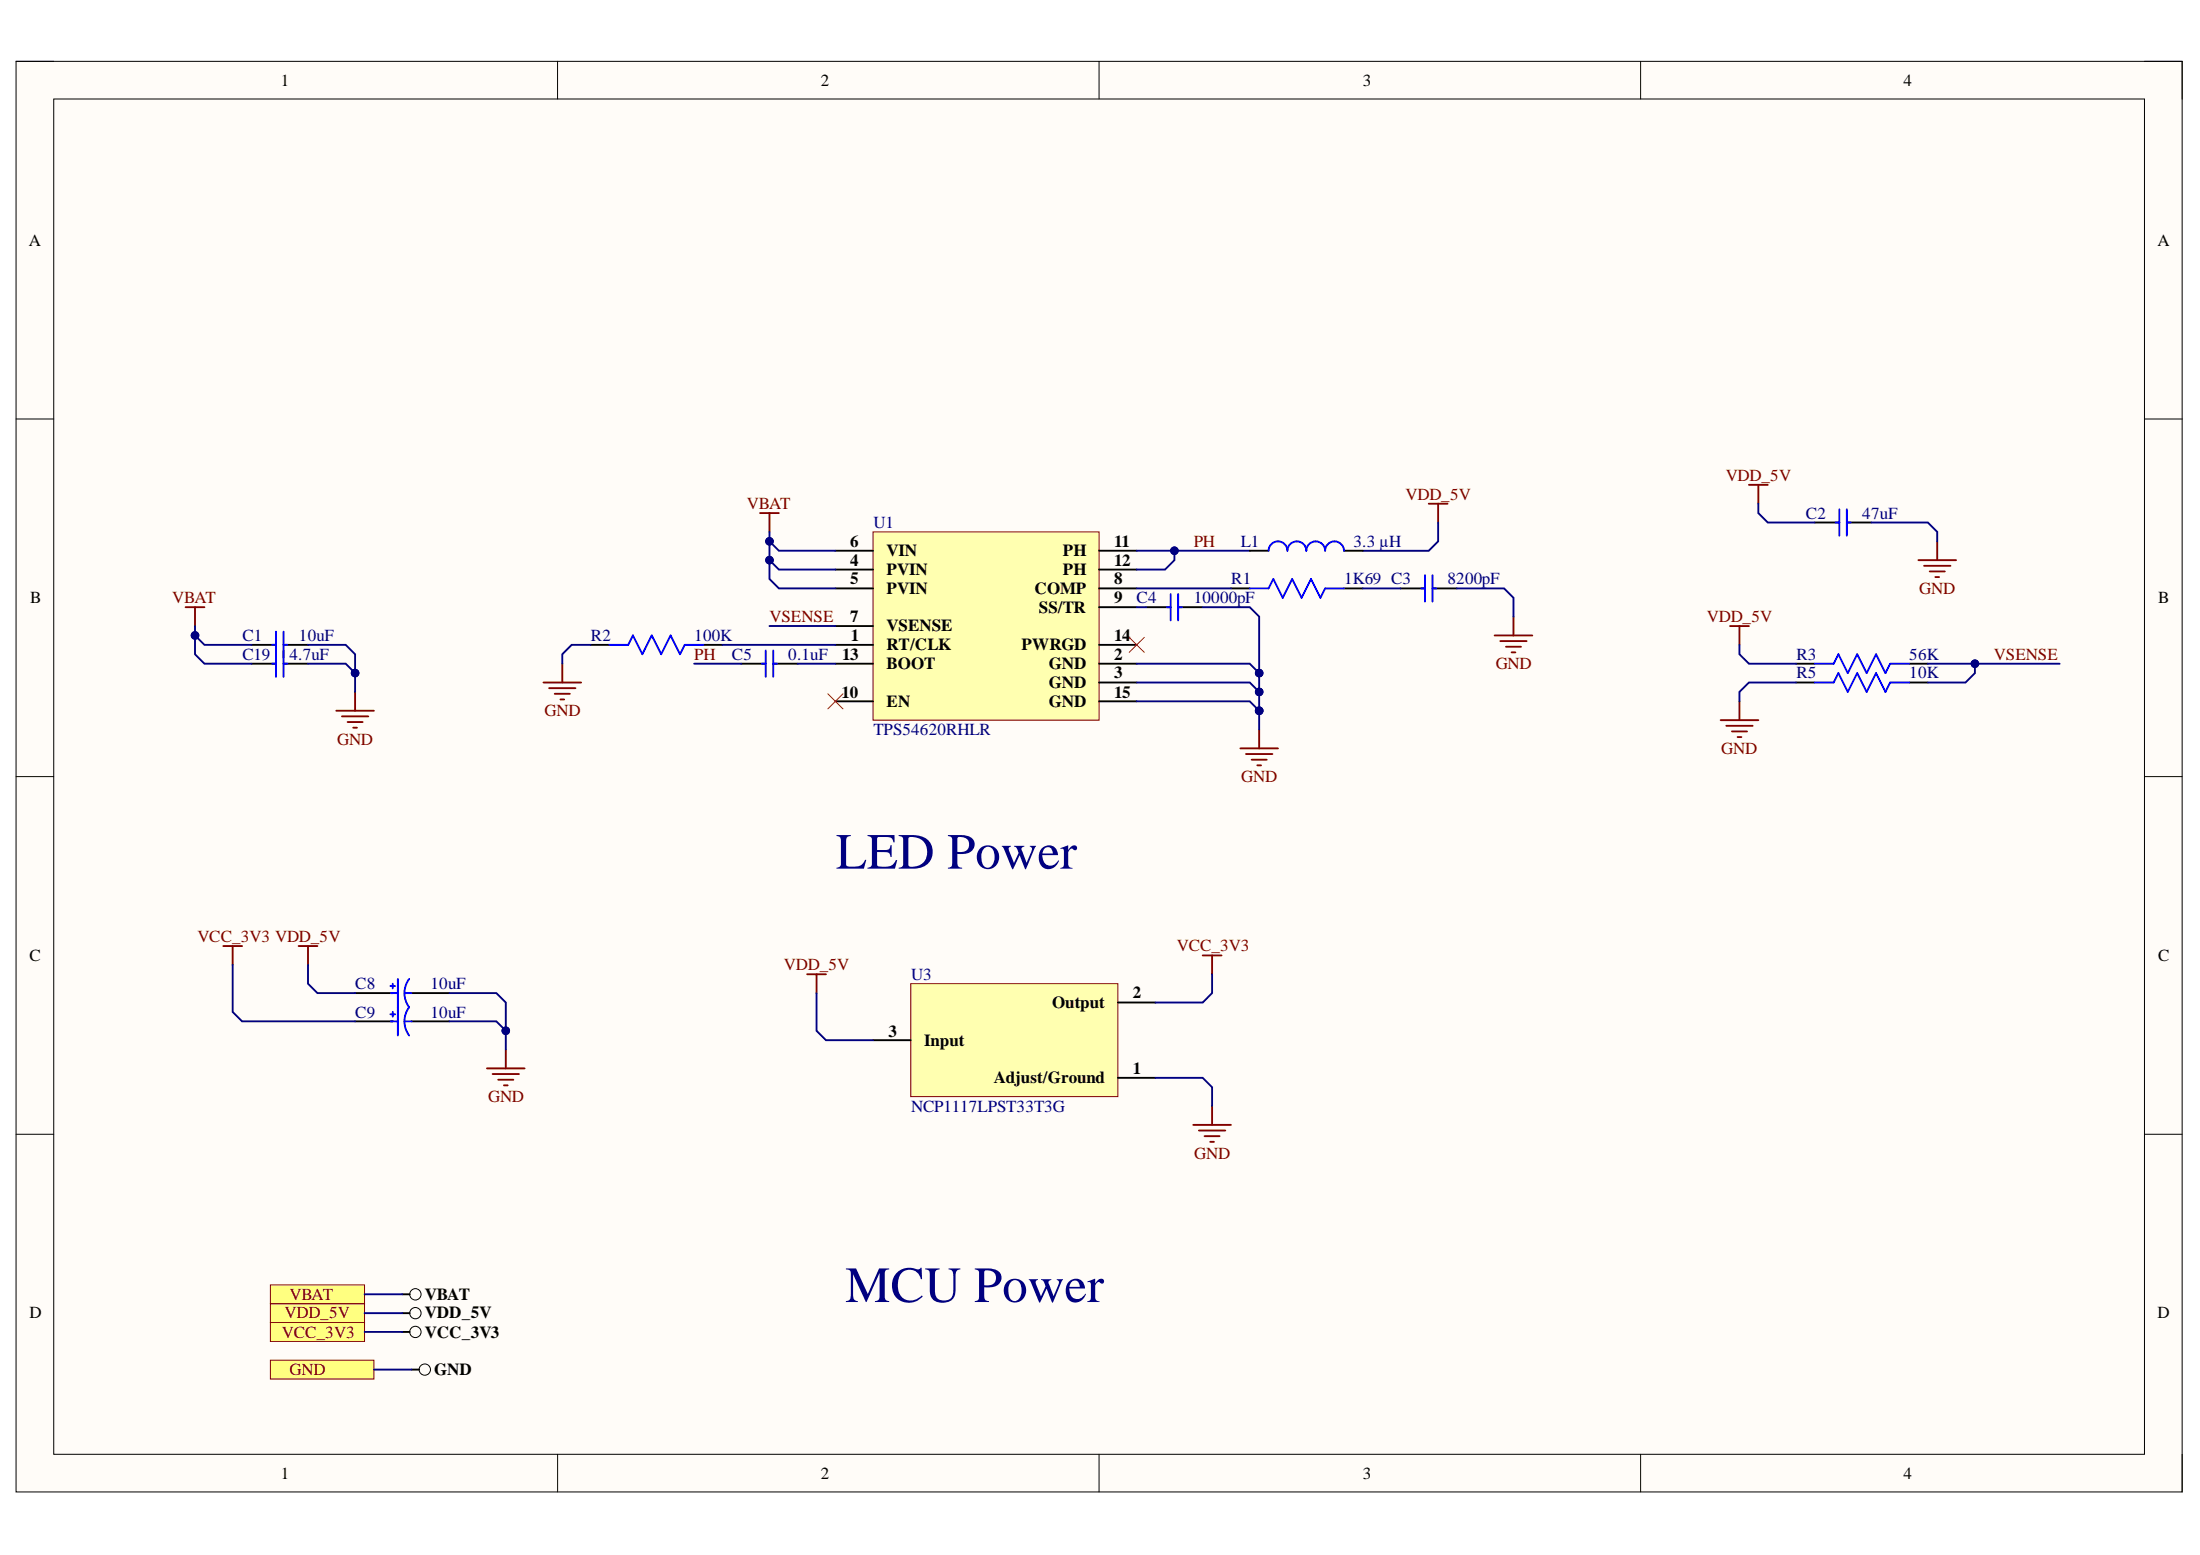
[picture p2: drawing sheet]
<svg xmlns="http://www.w3.org/2000/svg" width="297mm" height="210mm" viewBox="0 0 297 210" stroke-linecap="round" stroke-linejoin="round" font-family="sans-serif">
<path d="M2.2 8.3h292.4v193.1h-292.4z" fill-rule="evenodd" fill="#fffcf8"/>
<path d="M2.2 8.3h292.4v193.1h-292.4z" fill="none" stroke="#000" stroke-width=".14"/>
<path d="M7.3 13.4h282.2v182.9h-282.2z" fill-rule="evenodd" fill="#fffcf8"/>
<g fill="none" stroke="#000" stroke-width=".14">
<path d="M2.2 8.3h5.1M7.3 13.4h282.2v182.9h-282.2zM75.3 8.3v5.1M148.4 8.3v5.1M221.5 8.3v5.1M289.5 8.3h5.1v5.1M2.2 56.6h5.1M289.5 56.6h5.1M2.2 104.8h5.1M289.5 104.8h5.1M2.2 153.1h5.1M289.5 153.1h5.1"/>
<path d="M75.3 196.3v5.1M148.4 196.3v5.1M221.5 196.3v5.1M294.6 196.3v5.1"/>
</g>
<path d="M123 132.8h27.9v15.2h-27.9z" fill-rule="evenodd" fill="#ffffb0"/>
<path d="M123 132.8h27.9v15.2h-27.9z" fill="none" stroke="#800000" stroke-width=".14"/>
<path d="M150.9 135.3h5.1M117.9 140.4h5.1M150.9 145.5h5.1" fill="none" stroke="#000" stroke-width=".25"/>
<g fill="none" stroke="#800000" stroke-width=".25">
<path d="M30.1 127.7h2.6M31.4 127.7v2.5M40.3 127.7h2.6M41.6 127.7v2.5M109 131.5h2.5M110.2 131.5v2.6M162.4 129h2.5M163.7 129v2.5M65.7 144.2h5.1M66.5 145h3.6M67.3 145.7h2M68 146.5h.5"/>
<path d="M68.3 141.7v2.5M161.1 151.8h5.1M161.9 152.6h3.5M162.6 153.4h2.1M163.4 154.1h.5M163.7 149.3v2.5"/>
</g>
<path d="M117.9 71.8h30.5v25.4h-30.5z" fill-rule="evenodd" fill="#ffffb0"/>
<path d="M117.9 71.8h30.5v25.4h-30.5z" fill="none" stroke="#800000" stroke-width=".14"/>
<g fill="none" stroke="#000" stroke-width=".25">
<path d="M112.8 76.9h5.1M112.8 79.4h5.1M112.8 74.3h5.1M148.4 76.9h5.1M148.4 79.4h5.1M148.4 74.3h5.1M166.2 79.4h2.5M181.5 79.4h2.5M245 70.5h3.3M249.4 70.5h3.3M34 87h3.3M38.3 87h3.3"/>
<path d="M79.7 87h2.6M95 87h2.5M100.1 89.6h3.3M104.4 89.6h3.3M112.8 87h5.1M112.8 89.6h5.1M112.8 84.5h5.1M112.8 94.7h5.1M148.4 87h5.1M148.4 89.6h5.1M148.4 92.1h5.1M148.4 82h5.1"/>
<path d="M148.4 94.7h5.1M154.8 82h3.3M159.1 82h3.3M242.5 89.6h2.5M242.5 92.1h2.5M257.8 89.6h2.5M257.8 92.1h2.5"/>
</g>
<g fill="none" stroke="#800000" stroke-width=".25">
<path d="M102.6 69.3h2.6M103.9 69.3v2.5M192.9 68h2.5M194.2 68v2.5M236.1 65.4h2.6M237.4 65.4v2.6M259 75.6h5.1M259.8 76.4h3.5M260.5 77.1h2.1M261.3 77.9h.5M261.6 73.1v2.5M25.1 82h2.5"/>
<path d="M26.3 82v2.5M45.4 95.9h5.1M46.2 96.7h3.5M46.9 97.5h2.1M47.7 98.2h.5M47.9 93.4v2.5M73.4 92.1h5.1M74.1 92.9h3.6M74.9 93.7h2M75.7 94.4h.5M75.9 89.6v2.5M170 98.5v2.5"/>
<path d="M201.8 85.8h5.1M202.6 86.5h3.5M203.3 87.3h2.1M204.1 88.1h.5M204.3 83.2v2.6M232.3 97.2h5.1M233.1 98h3.5M233.6 84.5h2.5M233.8 98.7h2.1M234.6 99.5h.5M234.9 84.5v2.5M234.9 94.7v2.5"/>
<path d="M167.5 101h5.1M168.2 101.8h3.6M169 102.5h2M169.8 103.3h.5"/>
</g>
<g fill="none" stroke="#00f" stroke-width=".25">
<path d="M171.9 78.2l-.6 1.2h-2.6M171.9 78.2l1.3 2.5 1.3-2.5 1.2 2.5 1.3-2.5 1.3 2.5 .6-1.3h2.6M247.8 70.5h.5M248.3 68.8v3.5M249.4 68.8v3.5M249.4 70.5h.5M36.8 87h.5M37.3 85.3v3.5M38.3 85.3v3.5M38.3 87h.5M82.3 87h2.5l.7-1.2 1.2 2.5 1.3-2.5 1.3 2.5 1.2-2.5 1.3 2.5 .6-1.3h2.6M102.9 89.6h.5"/>
<path d="M103.4 87.8v3.6M104.4 87.8v3.6M104.4 89.6h.5M157.6 82h.5M158.1 80.2v3.5M159.1 80.2v3.5M159.1 82h.5M245 89.6h2.6l.6-1.3 1.3 2.6 1.3-2.6 1.2 2.6 1.3-2.6 1.3 2.6 .6-1.3h2.6M245 92.1h2.6l.6-1.2 1.3 2.5 1.3-2.5 1.2 2.5 1.3-2.5 1.3 2.5 .6-1.3h2.6"/>
</g>
<path d="M36.5 173.4h12.7v2.6h-12.7z" fill-rule="evenodd" fill="#ffff80"/>
<path d="M36.5 173.4h12.7v2.6h-12.7z" fill="none" stroke="#800000" stroke-width=".14"/>
<path d="M36.5 176h12.7v2.5h-12.7z" fill-rule="evenodd" fill="#ffff80"/>
<path d="M36.5 176h12.7v2.5h-12.7z" fill="none" stroke="#800000" stroke-width=".14"/>
<path d="M36.5 178.5h12.7v2.6h-12.7z" fill-rule="evenodd" fill="#ffff80"/>
<path d="M36.5 178.5h12.7v2.6h-12.7z" fill="none" stroke="#800000" stroke-width=".14"/>
<path d="M36.5 183.6h14v2.6h-14z" fill-rule="evenodd" fill="#ffff80"/>
<path d="M36.5 183.6h14v2.6h-14z" fill="none" stroke="#800000" stroke-width=".14"/>
<g fill="none" stroke="#000" stroke-width=".14">
<circle cx="56.1" cy="179.8" r=".76"/>
<circle cx="56.1" cy="177.3" r=".76"/>
<circle cx="56.1" cy="174.7" r=".76"/>
<circle cx="57.4" cy="184.9" r=".76"/>
</g>
<path d="M189.1 79.4h3.3M193.4 79.4h3.3M34 89.6h3.3M38.3 89.6h3.3M47.9 134.1h5.1M47.9 137.9h5.1M55.6 134.1h5.1M55.6 137.9h5.1M54.3 174.7h1M54.3 177.3h1M54.3 179.8h1M55.6 184.9h1" fill="none" stroke="#000" stroke-width=".25"/>
<path d="M111.8 93.7l2 2M113.8 93.7l-2 2M152.5 86l2 2.1M154.5 86l-2 2.1" fill="none" stroke="#f00" stroke-width=".14"/>
<g fill="none" stroke="#00f" stroke-width=".25">
<path d="M191.9 79.4h.5M192.4 77.6v3.6M193.4 77.6v3.6M193.4 79.4h.5M36.8 89.6h.5M37.3 87.8v3.6M38.3 87.8v3.6M38.3 89.6h.5M52.7 133.1h.6M52.7 136.9h.6M52.8 134.1h.9M52.8 137.9h.9"/>
<path d="M53 132.8v.6M53 136.6v.6M53.7 132.2v7.6M54.6 134.1h1M54.6 137.9h1M55.2 132.1a3.2 3.2 0 0 0 0 3.9 3.2 3.2 0 0 0 0 3.8"/>
</g>
<path d="M170 95.9v2.6" fill="none" stroke="#000080" stroke-width=".25"/>
<circle cx="170" cy="95.9" r=".51" fill="#000080"/>
<circle cx="170" cy="95.9" r=".51" fill="none" stroke="#000080" stroke-width=".14"/>
<path d="M26.3 85.8v2.5l1.3 1.3h6.4" fill="none" stroke="#000080" stroke-width=".25"/>
<circle cx="26.3" cy="85.8" r=".51" fill="#000080"/>
<circle cx="26.3" cy="85.8" r=".51" fill="none" stroke="#000080" stroke-width=".14"/>
<path d="M26.3 84.5v1.3l1.3 1.2h6.4" fill="none" stroke="#000080" stroke-width=".25"/>
<circle cx="26.3" cy="85.8" r=".51" fill="#000080"/>
<circle cx="26.3" cy="85.8" r=".51" fill="none" stroke="#000080" stroke-width=".14"/>
<path d="M41.6 89.6h5.1l1.2 1.3M31.4 130.2v6.4l1.3 1.3h15.2M41.6 130.2v2.6l1.3 1.3h5" fill="none" stroke="#000080" stroke-width=".25"/>
<circle cx="47.9" cy="90.9" r=".51" fill="#000080"/>
<circle cx="47.9" cy="90.9" r=".51" fill="none" stroke="#000080" stroke-width=".14"/>
<path d="M41.6 87h5.1l1.2 1.3v5.1" fill="none" stroke="#000080" stroke-width=".25"/>
<circle cx="47.9" cy="90.9" r=".51" fill="#000080"/>
<circle cx="47.9" cy="90.9" r=".51" fill="none" stroke="#000080" stroke-width=".14"/>
<path d="M60.7 137.9h6.3l1.3 1.2M49.2 179.8h5.1M49.2 177.3h5.1M49.2 174.7h5.1M50.5 184.9h5.1" fill="none" stroke="#000080" stroke-width=".25"/>
<circle cx="68.3" cy="139.1" r=".51" fill="#000080"/>
<circle cx="68.3" cy="139.1" r=".51" fill="none" stroke="#000080" stroke-width=".14"/>
<path d="M60.7 134.1h6.3l1.3 1.2v6.4" fill="none" stroke="#000080" stroke-width=".25"/>
<circle cx="68.3" cy="139.1" r=".51" fill="#000080"/>
<circle cx="68.3" cy="139.1" r=".51" fill="none" stroke="#000080" stroke-width=".14"/>
<path d="M103.9 75.6v2.6l1.3 1.2h7.6M79.7 87h-2.5l-1.3 1.3v1.3M93.7 89.6h6.4M97.5 87h15.3M103.9 84.5h8.9" fill="none" stroke="#000080" stroke-width=".25"/>
<circle cx="103.9" cy="75.6" r=".51" fill="#000080"/>
<circle cx="103.9" cy="75.6" r=".51" fill="none" stroke="#000080" stroke-width=".14"/>
<path d="M103.9 73.1v2.5l1.3 1.3h7.6" fill="none" stroke="#000080" stroke-width=".25"/>
<circle cx="103.9" cy="75.6" r=".51" fill="#000080"/>
<circle cx="103.9" cy="75.6" r=".51" fill="none" stroke="#000080" stroke-width=".14"/>
<circle cx="103.9" cy="73.1" r=".51" fill="#000080"/>
<circle cx="103.9" cy="73.1" r=".51" fill="none" stroke="#000080" stroke-width=".14"/>
<path d="M103.9 71.8v1.3l1.3 1.2h7.6" fill="none" stroke="#000080" stroke-width=".25"/>
<circle cx="103.9" cy="73.1" r=".51" fill="#000080"/>
<circle cx="103.9" cy="73.1" r=".51" fill="none" stroke="#000080" stroke-width=".14"/>
<path d="M107.7 89.6h5.1M153.5 94.7h15.2l1.3 1.2M110.2 134.1v5l1.3 1.3h6.4" fill="none" stroke="#000080" stroke-width=".25"/>
<circle cx="170" cy="95.9" r=".51" fill="#000080"/>
<circle cx="170" cy="95.9" r=".51" fill="none" stroke="#000080" stroke-width=".14"/>
<path d="M153.5 92.1h15.2l1.3 1.3" fill="none" stroke="#000080" stroke-width=".25"/>
<circle cx="170" cy="93.4" r=".51" fill="#000080"/>
<circle cx="170" cy="93.4" r=".51" fill="none" stroke="#000080" stroke-width=".14"/>
<path d="M153.5 89.6h15.2l1.3 1.3" fill="none" stroke="#000080" stroke-width=".25"/>
<circle cx="170" cy="90.9" r=".51" fill="#000080"/>
<circle cx="170" cy="90.9" r=".51" fill="none" stroke="#000080" stroke-width=".14"/>
<path d="M153.5 79.4h12.7M158.6 74.3v1.3l-1.3 1.3h-3.8M153.5 82h1.3" fill="none" stroke="#000080" stroke-width=".25"/>
<circle cx="158.6" cy="74.3" r=".51" fill="#000080"/>
<circle cx="158.6" cy="74.3" r=".51" fill="none" stroke="#000080" stroke-width=".14"/>
<path d="M153.5 74.3h15.2" fill="none" stroke="#000080" stroke-width=".25"/>
<circle cx="158.6" cy="74.3" r=".51" fill="#000080"/>
<circle cx="158.6" cy="74.3" r=".51" fill="none" stroke="#000080" stroke-width=".14"/>
<path d="M162.4 82h6.3l1.3 1.2v12.7M163.7 131.5v2.6l-1.3 1.2h-6.4M156 145.5h6.4l1.3 1.3v2.5" fill="none" stroke="#000080" stroke-width=".25"/>
<circle cx="170" cy="90.9" r=".51" fill="#000080"/>
<circle cx="170" cy="90.9" r=".51" fill="none" stroke="#000080" stroke-width=".14"/>
<circle cx="170" cy="93.4" r=".51" fill="#000080"/>
<circle cx="170" cy="93.4" r=".51" fill="none" stroke="#000080" stroke-width=".14"/>
<circle cx="170" cy="95.9" r=".51" fill="#000080"/>
<circle cx="170" cy="95.9" r=".51" fill="none" stroke="#000080" stroke-width=".14"/>
<path d="M184 79.4h5.1M194.2 70.5v2.6l-1.3 1.2h-8.9M196.7 79.4h6.4l1.2 1.3v2.5M237.4 68v1.3l1.3 1.2h6.3M252.7 70.5h7.6l1.3 1.3v1.3M234.9 87v1.3l1.2 1.3h6.4M242.5 92.1h-6.4l-1.2 1.3v1.3M266.6 89.6v1.3l-1.2 1.2h-5.1" fill="none" stroke="#000080" stroke-width=".25"/>
<circle cx="266.6" cy="89.6" r=".51" fill="#000080"/>
<circle cx="266.6" cy="89.6" r=".51" fill="none" stroke="#000080" stroke-width=".14"/>
<path d="M260.3 89.6h17.8" fill="none" stroke="#000080" stroke-width=".25"/>
<circle cx="266.6" cy="89.6" r=".51" fill="#000080"/>
<circle cx="266.6" cy="89.6" r=".51" fill="none" stroke="#000080" stroke-width=".14"/>
<path d="M168.7 74.3h2.6M181.5 74.3h2.5" fill="none" stroke="#000" stroke-width=".25"/>
<path d="M171.3 74.3a1.27 1.27 0 0 1 1.3-1.2 1.27 1.27 0 0 1 1.2 1.2 1.27 1.27 0 0 1 1.3-1.2 1.27 1.27 0 0 1 1.3 1.2 1.27 1.27 0 0 1 1.2-1.2 1.27 1.27 0 0 1 1.3 1.2 1.27 1.27 0 0 1 1.3-1.2 1.27 1.27 0 0 1 1.3 1.2" fill="none" stroke="#00f" stroke-width=".25"/>
<g font-size="6.8" fill="#000080">
<text x="112.9" y="117.3">LED Power</text>
<text x="114.1" y="175.8">MCU Power</text>
</g>
<g font-size="2.3">
<text x="37.9" y="11.6">1</text>
<text x="110.8" y="11.6">2</text>
<text x="184" y="11.6">3</text>
<text x="257" y="11.6">4</text>
<text x="3.9" y="33.1">A</text>
<text x="291.3" y="33.1">A</text>
<text x="114.8" y="76.3">4</text>
<text x="114.8" y="73.8">6</text>
<text x="119.7" y="77.6">PVIN</text>
<text x="119.7" y="75.1">VIN</text>
<text x="143.5" y="75.1">PH</text>
<text x="143.5" y="77.6">PH</text>
<text x="150.4" y="73.8">11</text>
<text x="150.4" y="76.3">12</text>
<text x="4.1" y="81.4">B</text>
<text x="114.8" y="78.9">5</text>
<text x="114.8" y="84">7</text>
<text x="119.7" y="80.1">PVIN</text>
<text x="139.7" y="80.1">COMP</text>
<text x="140.3" y="82.7">SS/TR</text>
<text x="150.4" y="78.9">8</text>
<text x="150.4" y="81.4">9</text>
<text x="291.4" y="81.4">B</text>
<text x="113.7" y="89">13</text>
<text x="114.9" y="86.5">1</text>
<text x="119.7" y="87.8">RT/CLK</text>
<text x="119.7" y="85.2">VSENSE</text>
<text x="137.9" y="87.8">PWRGD</text>
<text x="150.4" y="89">2</text>
<text x="150.4" y="86.5">14</text>
<text x="113.6" y="94.2">10</text>
<text x="119.7" y="95.4">EN</text>
<text x="119.7" y="90.3">BOOT</text>
<text x="141.6" y="90.3">GND</text>
<text x="141.6" y="92.9">GND</text>
<text x="141.6" y="95.4">GND</text>
<text x="150.4" y="91.6">3</text>
<text x="150.4" y="94.2">15</text>
<text x="4" y="129.7">C</text>
<text x="291.4" y="129.7">C</text>
<text x="142" y="136.1">Output</text>
<text x="153" y="134.8">2</text>
<text x="120" y="139.9">3</text>
<text x="124.8" y="141.2">Input</text>
<text x="134.2" y="146.3">Adjust/Ground</text>
<text x="153" y="145">1</text>
<text x="4" y="178">D</text>
<text x="57.4" y="175.4">VBAT</text>
<text x="57.4" y="178">VDD_5V</text>
<text x="291.3" y="178">D</text>
<text x="57.4" y="180.6">VCC_3V3</text>
<text x="58.6" y="185.6">GND</text>
<text x="37.9" y="199.6">1</text>
<text x="110.8" y="199.6">2</text>
<text x="184" y="199.6">3</text>
<text x="257" y="199.6">4</text>
</g>
<g font-size="2.3" fill="#800000">
<text x="233" y="64.9">VDD_5V</text>
<text x="100.8" y="68.7">VBAT</text>
<text x="189.8" y="67.5">VDD_5V</text>
<text x="161.2" y="73.8">PH</text>
<text x="23.3" y="81.4">VBAT</text>
<text x="103.9" y="84">VSENSE</text>
<text x="230.5" y="84">VDD_5V</text>
<text x="259.1" y="80.1">GND</text>
<text x="93.7" y="89">PH</text>
<text x="269.2" y="89">VSENSE</text>
<text x="201.9" y="90.3">GND</text>
<text x="45.5" y="100.5">GND</text>
<text x="73.5" y="96.7">GND</text>
<text x="232.4" y="101.8">GND</text>
<text x="167.6" y="105.6">GND</text>
<text x="26.6" y="127.1">VCC_3V3 VDD_5V</text>
<text x="105.8" y="131">VDD_5V</text>
<text x="158.9" y="128.4">VCC_3V3</text>
<text x="65.9" y="148.8">GND</text>
<text x="161.3" y="156.4">GND</text>
<text x="38.4" y="178">VDD_5V</text>
<text x="39.1" y="175.4">VBAT</text>
<text x="38.1" y="180.6">VCC_3V3</text>
<text x="39.1" y="185.6">GND</text>
</g>
<g font-size="2.3" fill="#000080">
<text x="117.9" y="71.3">U1</text>
<text x="243.8" y="70">C2</text>
<text x="251.4" y="70">47uF</text>
<text x="167.5" y="73.8">L1</text>
<text x="182.7" y="73.8">3.3 µH</text>
<text x="153.5" y="81.4">C4</text>
<text x="161.2" y="81.4">10000pF</text>
<text x="166.2" y="78.9">R1</text>
<text x="181.5" y="78.9">1K69 C3</text>
<text x="195.4" y="78.9">8200pF</text>
<text x="32.7" y="86.5">C1</text>
<text x="32.7" y="89">C19</text>
<text x="39.1" y="89">4.7uF</text>
<text x="40.4" y="86.5">10uF</text>
<text x="79.8" y="86.5">R2</text>
<text x="93.7" y="86.5">100K</text>
<text x="98.8" y="89">C5</text>
<text x="106.4" y="89">0.1uF</text>
<text x="242.6" y="89">R3</text>
<text x="257.8" y="89">56K</text>
<text x="242.6" y="91.6">R5</text>
<text x="257.8" y="91.6">10K</text>
<text x="117.9" y="99.3">TPS54620RHLR</text>
<text x="48" y="133.5">C8</text>
<text x="48" y="137.4">C9</text>
<text x="58.1" y="133.5">10uF</text>
<text x="58.1" y="137.4">10uF</text>
<text x="123" y="132.2">U3</text>
<text x="123" y="150.1">NCP1117LPST33T3G</text>
</g>
</svg>
